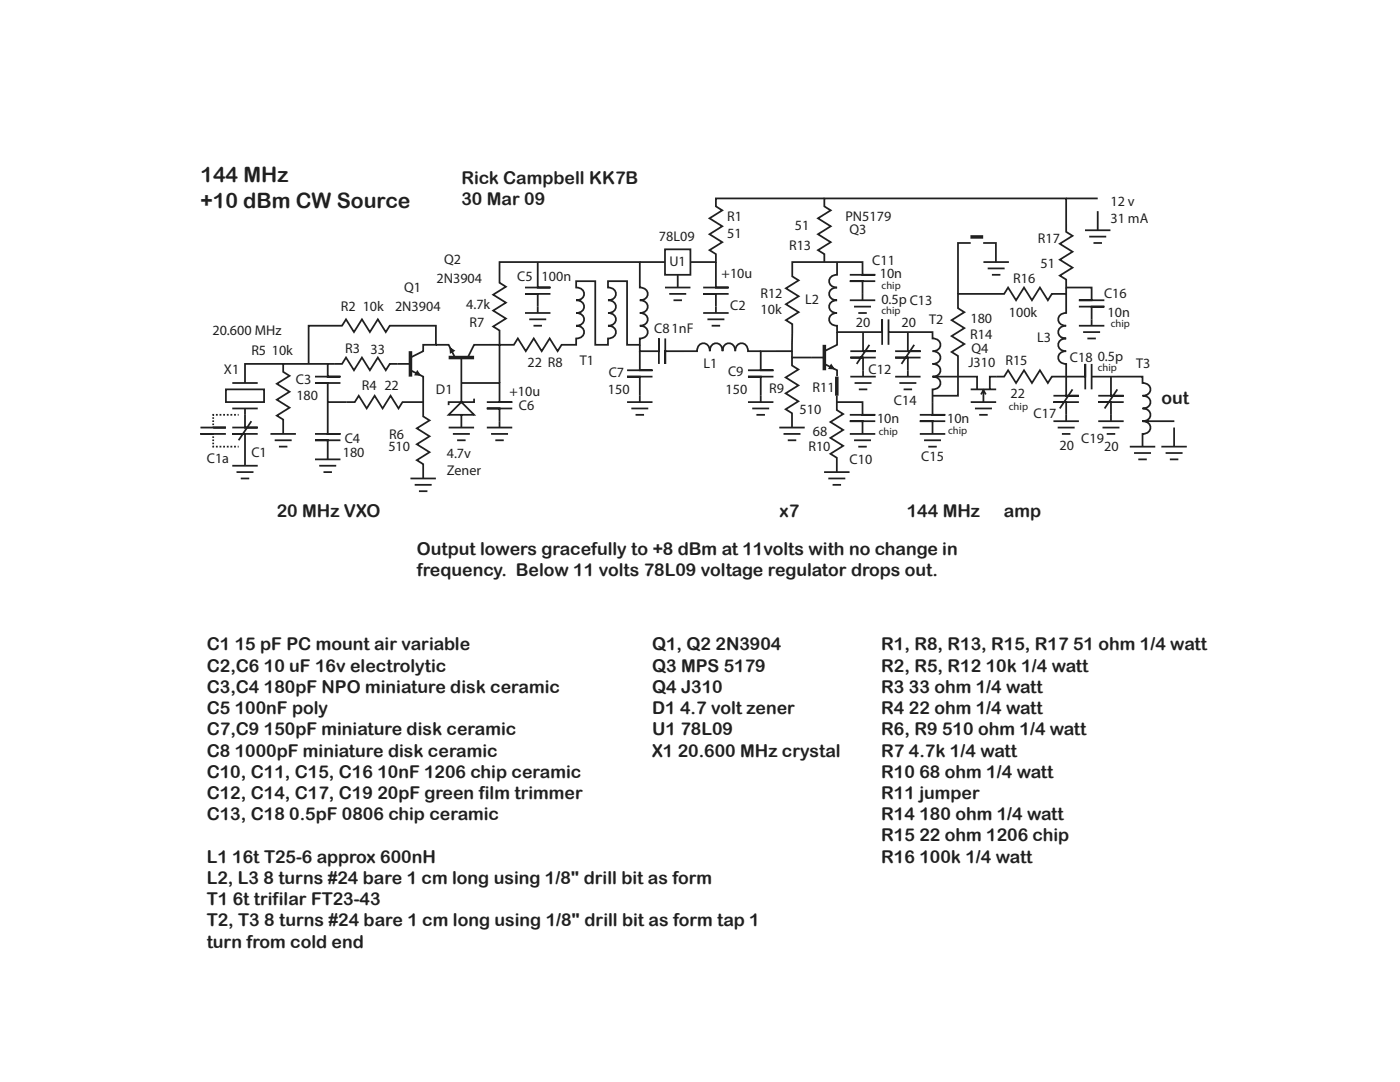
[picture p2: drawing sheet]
<svg xmlns="http://www.w3.org/2000/svg" width="279mm" height="216mm" viewBox="0 0 279 216" stroke-linecap="round" stroke-linejoin="round" font-family="sans-serif">
<g fill="none" stroke="#231f20" stroke-width=".35">
<path d="M66.7 72.6h-1.3v2.6h2.5h-5M79.4 72.6h2.5M92.1 76.4h7.6v3.8h2.5h-5M48.9 82.8v2.5h2.5h-5M54 86.6h5.1M54.8 87.9h3.4M55.7 89.1h1.7M81.9 95.5h5.1M82.8 96.7h3.3M83.6 98h1.7M97.2 85.3h5M98 86.6h3.4"/>
<path d="M98.8 87.9h1.7M102.2 81.5h-5h2.5v3.8"/>
</g>
<path d="M81.9 70.1v5.1" fill="none" stroke="#231f20" stroke-width=".71" stroke-linecap="butt"/>
<path d="M83.3 74.1l.4 .7-.8-.1z" fill="#fff"/>
<g fill="none" stroke="#231f20" stroke-width=".35">
<path d="M45.1 77.7h7.6v2.5h-7.6zM46.4 76.4h5M56.5 72.6v1.6l1.3 .8-2.6 1.6 2.6 1.6-2.6 1.6 2.6 1.5-2.6 1.6 1.3 .8v2.9M65.4 72.6h-16.5v3.8M67.9 76.4h-5h2.5v10.2h2.5h-5M81.9 73.9l2.6 1.3v7.9l1.2 .8-2.5 1.6 2.5 1.6-2.5 1.5 2.5 1.6-2.5 1.6 1.3 .8v2.9M83.3 74.1l.4 .7-.8-.1zM46.4 92.9h5M46.4 81.5h5M47.2 94.2h3.4M48 95.5h1.7M62.9 91.7h5"/>
<path d="M63.7 92.9h3.4M64.6 94.2h1.7M65.4 80.2h3.8M67.9 87.9h-5h2.5v3.8"/>
</g>
<path d="M89.5 71.3h5.1" fill="none" stroke="#231f20" stroke-width=".71" stroke-linecap="butt"/>
<path d="M89.9 69.5l.6 .5-.6 .3z" fill="#fff"/>
<path d="M66.7 72.6h1.6l.8-1.3 1.5 2.6 1.6-2.6 1.6 2.6 1.6-2.6 1.6 2.6 .8-1.3h1.6M81.9 71.3l2.6-1.2v-1.3h2.5v-3.8h-9.2l-.8 1.3-1.6-2.6-1.6 2.6-1.6-2.6-1.6 2.6-1.5-2.6-.8 1.3h-6.7v7.6M87 68.8h2.5l1.3 2.5M89.9 69.5l.6 .5-.6 .3zM69.2 80.2h1.6l.8-1.2 1.6 2.5 1.6-2.5 1.6 2.5 1.5-2.5 1.6 2.5 .8-1.3h4.2" fill="none" stroke="#231f20" stroke-width=".35"/>
<path d="M46.4 86.6h5l-2.5 6.3v-6.3z" fill="#fff"/>
<g fill="none" stroke="#231f20" stroke-width=".35">
<path d="M164.5 39.6h-21.6v1.6l1.2 .8-2.5 1.6 2.5 1.5-2.5 1.6 2.5 1.6-2.5 1.6 1.3 .8v1.6h-5.1M107.3 52.3v5.1h2.6h-5.1M109.9 58.6h-5.1h2.5v3.9M132.7 49.8h5.1v5h-5.1zM132.7 57.4h5.1M133.6 58.6h3.3M134.4 59.9h1.7M135.3 54.8v2.6M142.9 52.3v5.1h2.5h-5.1M145.4 58.6h-5.1h2.6v3.9M167.1 57.4a1.3 1.3 0 0 0-1.6 1.2 1.3 1.3 0 0 0 1.6 1.3 1.3 1.3 0 0 0-1.6 1.3 1.3 1.3 0 0 0 1.6 1.3M92.1 71.3v8.9"/>
<path d="M93.3 71.3l1.3-2.5h8l.7-1.3 1.6 2.6 1.6-2.6 1.6 2.6 1.6-2.6 1.6 2.6 .8-1.3h2.9v-1.3a1.3 1.3 0 0 0 1.6-1.2 1.3 1.3 0 0 0-1.6-1.3 1.3 1.3 0 0 0 1.6-1.3 1.3 1.3 0 0 0-1.6-1.2 1.3 1.3 0 0 0 1.6-1.3 1.3 1.3 0 0 0-1.6-1.3 1.3 1.3 0 0 0 1.6-1.3 1.3 1.3 0 0 0-1.6-1.2v-1.3h3.8v12.7h2.5v-1.3a1.3 1.3 0 0 0 1.6-1.2 1.3 1.3 0 0 0-1.6-1.3 1.3 1.3 0 0 0 1.6-1.3 1.3 1.3 0 0 0-1.6-1.2 1.3 1.3 0 0 0 1.6-1.3 1.3 1.3 0 0 0-1.6-1.3 1.3 1.3 0 0 0 1.6-1.3 1.3 1.3 0 0 0-1.6-1.2v-1.3h3.8v12.7h2.6v-1.3a1.3 1.3 0 0 0 1.6-1.2 1.3 1.3 0 0 0-1.6-1.3 1.3 1.3 0 0 0 1.6-1.3 1.3 1.3 0 0 0-1.6-1.2 1.3 1.3 0 0 0 1.6-1.3 1.3 1.3 0 0 0-1.6-1.3 1.3 1.3 0 0 0 1.6-1.3 1.3 1.3 0 0 0-1.6-1.2v-5.1h-28v4.1l1.3 .8-2.6 1.6 2.6 1.6-2.6 1.6 2.6 1.6-2.6 1.6 1.3 .7v10.5M94.6 79.5v.7h-5.1v.6M104.8 62.5h5.1M105.6 63.7h3.4M106.5 65h1.7M130.2 75.2h-5.1h2.6v5M132.8 67.5v5.1v-2.5h6.3a1.3 1.3 0 0 1 1.3-1.6 1.3 1.3 0 0 1 1.3 1.6 1.3 1.3 0 0 1 1.2-1.6 1.3 1.3 0 0 1 1.3 1.6 1.3 1.3 0 0 1 1.3-1.6 1.3 1.3 0 0 1 1.2 1.6M140.3 62.5h5.1M141.2 63.7h3.4M142 65h1.7M146.7 70.1a1.3 1.3 0 0 1 1.3-1.6 1.3 1.3 0 0 1 1.3 1.6h2.5M154.4 75.2h-5.1h2.5v5"/>
<path d="M158.1 70.1v1.2M164.4 71.3h-6.3v1.6l1.2 .8-2.5 1.6 2.5 1.6-2.5 1.6 2.5 1.6-2.5 1.6 1.3 .8v2.8M167.1 66.3v2.5l-2.6 1.3M50.2 84l-2.6 3.9M51.4 86.6h-5h2.5v6.3M89.5 85.3h5.1M89.5 82.8l2.6-2.6 2.5 2.6zM90.4 86.6h3.4M91.2 87.9h1.7M92.1 82.8v2.5M125.1 80.2h5.1M126 81.5h3.4"/>
<path d="M126.8 82.8h1.7M149.3 80.2h5.1M150.1 81.5h3.4M151 82.8h1.7M155.5 85.3h5.1M156.4 86.6h3.4M157.2 87.9h1.7M164.5 94.2h5M165.3 95.5h3.4M166.2 96.7h1.7M167 80.2h5.1v2.6h2.6h-5.1M169.6 86.6h5.1"/>
<path d="M170.4 87.9h3.4M171.3 89.1h1.7M174.7 84h-5.1h2.5v2.6"/>
</g>
<path d="M164.5 68.8v5.1" fill="none" stroke="#231f20" stroke-width=".71" stroke-linecap="butt"/>
<path d="M165.9 72.9l.4 .6h-.8z" fill="#fff"/>
<g fill="none" stroke="#231f20" stroke-width=".35">
<path d="M212.8 39.6h6.3M132.7 52.3h-5M164.5 52.3v-1.6l-1.3-.8 2.6-1.6-2.6-1.6 2.6-1.5-2.6-1.6 2.6-1.6-1.3-.8v-1.6h48.3v6.7l1.2 .8-2.5 1.5 2.5 1.6-2.5 1.6 2.5 1.6-2.5 1.6 1.3 .8v1.6h5.1v2.5h-2.6h5.1M167.1 52.3v2.5a1.3 1.3 0 0 0-1.6 1.3 1.3 1.3 0 0 0 1.6 1.3M169.6 54.8h5.1h-2.6v-2.5h-14v2.9l1.3 .7-2.6 1.6 2.6 1.6-2.6 1.6 2.6 1.6-2.6 1.6 1.3 .8v5.4h-6.3v3.8h2.6h-5.1M169.6 59.9h5.1M174.7 56.1h-5.1h2.5v3.8M193.7 48.5h-2.5v10.1M196.2 48.5h2.6v3.8M196.3 52.3h5M197.1 53.6h3.4M198 54.8h1.7"/>
<path d="M212.8 58.6h-2.9l-.8 1.3-1.6-2.5-1.5 2.5-1.6-2.5-1.6 2.5-1.6-2.5-.8 1.2h-9.2v2.9l1.3 .8-2.6 1.6 2.6 1.6-2.6 1.6 2.6 1.5-2.6 1.6 1.3 .8v8h-5.1M212.8 57.4v5.1a1.3 1.3 0 0 0-1.6 1.2 1.3 1.3 0 0 0 1.6 1.3 1.3 1.3 0 0 0-1.6 1.3 1.3 1.3 0 0 0 1.6 1.2 1.3 1.3 0 0 0-1.6 1.3 1.3 1.3 0 0 0 1.6 1.3 1.3 1.3 0 0 0-1.6 1.2 1.3 1.3 0 0 0 1.6 1.3v6.4h2.5h-5.1M216.5 45.9h5.1M217.4 47.2h3.4M218.2 48.5h1.7M219.1 42.1v3.8M127.7 68.8v1.3h3.8v-2.6v5.1M127.7 70.1v3.8h2.5h-5.1M164.5 72.6l2.6 1.3v1.2M165.9 72.9l.4 .6h-.8zM167 79v2.8l1.3 .8-2.6 1.6 2.6 1.6-2.6 1.6 2.6 1.6-2.6 1.6 1.3 .7v2.9M167.1 62.5a1.3 1.3 0 0 0-1.6 1.2 1.3 1.3 0 0 0 1.6 1.3v1.3h9v-2.6v5.1"/>
<path d="M169.7 75.2h5.1M170.4 61.2h3.4M170.5 76.4h3.4M171.3 62.5h1.7M171.4 77.7h1.7M172.2 66.3v3.8h2.6h-5.1M173.5 68.8l-2.5 3.8M174.8 71.3h-5.1h2.5v3.9M177.3 66.3h8.8v1.2a1.3 1.3 0 0 1 1.6 1.3 1.3 1.3 0 0 1-1.6 1.3 1.3 1.3 0 0 1 1.6 1.2 1.3 1.3 0 0 1-1.6 1.3 1.3 1.3 0 0 1 1.6 1.3 1.3 1.3 0 0 1-1.6 1.3M177.3 63.7v5.1M178.6 75.2h5.1M179.5 76.4h3.4"/>
<path d="M180.3 77.7h1.7M181.2 66.3v3.8h2.5h-5.1M182.5 68.8l-2.6 3.8M183.7 71.3h-5.1h2.6v3.9M186.1 75.2h8.9v2.5M186.1 75.2a1.3 1.3 0 0 1 1.6 1.2 1.3 1.3 0 0 1-1.6 1.3v5.1h2.5h-5M193.7 77.7h5.1M195.8 78.7l.5-.8 .4 .8M196.3 77.7v2.5M214 77.7l-2.5 3.8M215.3 61.2h5.1h-2.5v3.8M215.3 65h5.1"/>
<path d="M216.2 66.3h3.3M216.6 77.7v-5.1v2.6h-6.7l-.8 1.2-1.6-2.5-1.5 2.5-1.6-2.5-1.6 2.5-1.6-2.5-.8 1.3h-2.9v2.5M217 67.5h1.7M217.9 72.6v5.1M217.9 75.2h10.1v1.2a1.3 1.3 0 0 1 1.6 1.3 1.3 1.3 0 0 1-1.6 1.3 1.3 1.3 0 0 1 1.6 1.2 1.3 1.3 0 0 1-1.6 1.3 1.3 1.3 0 0 1 1.6 1.3 1.3 1.3 0 0 1-1.6 1.2M221.7 75.2v3.8h2.6h-5.1M223 77.7l-2.6 3.8M42.5 88.9v.2h.2M42.5 85.1v.2h2.6h-5.1M42.7 82.8h-.2v.1M45.1 86.6h-5.1h2.5v.2M47.4 82.8h.2"/>
<path d="M47.4 89.1h.2M48.9 81.5v1.3M183.6 86.6h5M184.4 87.9h3.4M185.3 89.1h1.7M188.6 84h-5h2.5v2.6M193.7 80.2h5.1M194.6 81.5h3.4M195.4 82.8h1.7M210.2 84h5.1M211.1 85.3h3.4M211.9 86.6h1.7"/>
<path d="M215.3 80.2h-5.1h2.6v3.8M219.2 84h5.1M220 85.3h3.4M220.9 86.6h1.7M224.3 80.2h-5.1h2.5v3.8M225.5 89.1h5.1M226.3 90.4h3.4M227.2 91.7h1.7M231.8 89.1h5.1M232.6 90.4h3.4M233.5 91.7h1.7M234.3 85.3v3.8"/>
<path d="M234.4 84h-6.4a1.3 1.3 0 0 1 1.6 1.3 1.3 1.3 0 0 1-1.6 1.3v2.5"/>
</g>
<path d="M193.7 47.3h2.5M167 75.2v3.8" fill="none" stroke="#231f20" stroke-width=".71" stroke-linecap="butt"/>
<path d="M42.5 84.8v-1.7M42.5 87.1v1.7" fill="none" stroke="#231f20" stroke-width=".35" stroke-dasharray=".3 .3" stroke-linecap="butt"/>
<path d="M43.1 82.8h4.2M43.1 89.1h4.2" fill="none" stroke="#231f20" stroke-width=".35" stroke-dasharray=".4 .4" stroke-linecap="butt"/>
<g font-size="4.2" fill="#231f20">
<text x="40" y="36.3">144 MHz</text>
<text x="40" y="41.4">+10 dBm CW Source</text>
</g>
<g font-size="3.5" fill="#231f20">
<text x="92.1" y="36.7">Rick Campbell KK7B</text>
<text x="92.1" y="40.9">30 Mar 09</text>
<text x="231.8" y="80.6">out</text>
<text x="55.2" y="103.1">20 MHz VXO</text>
<text x="155.6" y="103.1">x7</text>
<text x="181" y="103.1">144 MHz</text>
<text x="200.4" y="103.1">amp</text>
<text x="83.2" y="110.8">Output lowers gracefully to +8 dBm at 11volts with no change in</text>
<text x="83.2" y="115">frequency. Below 11 volts 78L09 voltage regulator drops out.</text>
<text x="41.3" y="129.8">C1 15 pF PC mount air variable</text>
<text x="130.1" y="129.8">Q1, Q2 2N3904</text>
<text x="175.9" y="129.8">R1, R8, R13, R15, R17 51 ohm 1/4 watt</text>
<text x="41.3" y="134">C2,C6 10 uF 16v electrolytic</text>
<text x="130.1" y="134">Q3 MPS 5179</text>
<text x="175.9" y="134">R2, R5, R12 10k 1/4 watt</text>
<text x="41.3" y="142.5">C5 100nF poly</text>
<text x="41.3" y="138.3">C3,C4 180pF NPO miniature disk ceramic</text>
<text x="130.1" y="138.3">Q4 J310</text>
<text x="130.1" y="142.5">D1 4.7 volt zener</text>
<text x="175.9" y="138.3">R3 33 ohm 1/4 watt</text>
<text x="175.9" y="142.5">R4 22 ohm 1/4 watt</text>
<text x="41.3" y="146.7">C7,C9 150pF miniature disk ceramic</text>
<text x="130.1" y="146.7">U1 78L09</text>
<text x="175.9" y="146.7">R6, R9 510 ohm 1/4 watt</text>
<text x="41.3" y="155.2">C10, C11, C15, C16 10nF 1206 chip ceramic</text>
<text x="41.3" y="151">C8 1000pF miniature disk ceramic</text>
<text x="130.1" y="151">X1 20.600 MHz crystal</text>
<text x="175.9" y="155.2">R10 68 ohm 1/4 watt</text>
<text x="175.9" y="151">R7 4.7k 1/4 watt</text>
<text x="41.3" y="159.4">C12, C14, C17, C19 20pF green film trimmer</text>
<text x="175.9" y="159.4">R11 jumper</text>
<text x="41.3" y="163.7">C13, C18 0.5pF 0806 chip ceramic</text>
<text x="175.9" y="163.7">R14 180 ohm 1/4 watt</text>
<text x="175.9" y="167.9">R15 22 ohm 1206 chip</text>
<text x="41.3" y="172.1">L1 16t T25-6 approx 600nH</text>
<text x="175.9" y="172.1">R16 100k 1/4 watt</text>
<text x="41.3" y="176.4">L2, L3 8 turns #24 bare 1 cm long using 1/8&quot; drill bit as form</text>
<text x="41.3" y="180.6">T1 6t trifilar FT23-43</text>
<text x="41.3" y="184.8">T2, T3 8 turns #24 bare 1 cm long using 1/8&quot; drill bit as form tap 1</text>
<text x="41.3" y="189.1">turn from cold end</text>
</g>
<g font-size="2.8" fill="#231f20">
<text x="221.6" y="41.2">12 v</text>
<text x="145.1" y="44.1">R1</text>
<text x="145.2" y="47.5">51</text>
<text x="158.6" y="46">51</text>
<text x="168.7" y="44.1">PN5179</text>
<text x="169.5" y="46.7">Q3</text>
<text x="221.6" y="44.6">31 mA</text>
<text x="88.6" y="52.6">Q2</text>
<text x="131.5" y="48">78L09</text>
<text x="133.6" y="53">U1</text>
<text x="157.5" y="49.9">R13</text>
<text x="174.1" y="52.9">C11</text>
<text x="207.2" y="48.4">R17</text>
<text x="207.7" y="53.4">51</text>
<text x="80.6" y="58.2">Q1</text>
<text x="87.1" y="56.4">2N3904</text>
<text x="103.2" y="56">C5</text>
<text x="108.1" y="56">100n</text>
<text x="144" y="55.5">+10u</text>
<text x="151.8" y="59.4">R12</text>
<text x="175.6" y="55.6">10n</text>
<text x="202.2" y="56.5">R16</text>
<text x="220.3" y="59.4">C16</text>
<text x="68" y="62.1">R2</text>
<text x="72.4" y="62">10k</text>
<text x="78.8" y="62">2N3904</text>
<text x="93" y="61.6">4.7k</text>
<text x="93.7" y="65.3">R7</text>
<text x="145.7" y="61.9">C2</text>
<text x="151.8" y="62.6">10k</text>
<text x="160.7" y="60.7">L2</text>
<text x="170.8" y="65.2">20</text>
<text x="175.9" y="60.6">0.5p C13</text>
<text x="179.9" y="65.2">20</text>
<text x="185.4" y="64.6">T2</text>
<text x="193.7" y="64.5">180</text>
<text x="201.3" y="63.2">100k</text>
<text x="221" y="63.2">10n</text>
<text x="42.4" y="66.8">20.600 MHz</text>
<text x="50.2" y="70.8">R5</text>
<text x="54.2" y="70.7">10k</text>
<text x="68.9" y="70.5">R3</text>
<text x="73.9" y="70.6">33</text>
<text x="130.6" y="66.4">C81nF</text>
<text x="193.6" y="67.6">R14</text>
<text x="193.9" y="70.5">Q4</text>
<text x="207" y="68.3">L3</text>
<text x="44.7" y="74.6">X1</text>
<text x="59.1" y="76.7">C3</text>
<text x="72.2" y="77.8">R4</text>
<text x="76.7" y="77.8">22</text>
<text x="105.3" y="73.1">22 R8</text>
<text x="115.7" y="72.9">T1</text>
<text x="121.5" y="75.2">C7</text>
<text x="140.4" y="73.5">L1</text>
<text x="145.3" y="75">C9</text>
<text x="173.4" y="74.6">C12</text>
<text x="193.3" y="73.2">J310</text>
<text x="200.7" y="72.8">R15</text>
<text x="213.5" y="72.2">C18</text>
<text x="219.1" y="72.1">0.5p</text>
<text x="226.8" y="73.4">T3</text>
<text x="59.1" y="79.8">180</text>
<text x="87" y="78.6">D1</text>
<text x="101.7" y="78.9">+10u</text>
<text x="103.6" y="81.9">C6</text>
<text x="121.3" y="78.6">150</text>
<text x="144.8" y="78.6">150</text>
<text x="153.5" y="78.5">R9</text>
<text x="159.6" y="82.6">510</text>
<text x="162.2" y="78.3">R11</text>
<text x="178.4" y="80.7">C14</text>
<text x="201.7" y="79.5">22</text>
<text x="206.3" y="83.5">C17</text>
<text x="68.8" y="88.4">C4</text>
<text x="77.7" y="87.5">R6</text>
<text x="162.2" y="86.9">68</text>
<text x="175" y="84.5">10n</text>
<text x="189" y="84.4">10n</text>
<text x="211.5" y="89.9">20</text>
<text x="215.8" y="88.4">C19</text>
<text x="41.3" y="92.4">C1a</text>
<text x="50.2" y="91.1">C1</text>
<text x="68.4" y="91.1">180</text>
<text x="77.5" y="90.1">510</text>
<text x="89.2" y="91.3">4.7v</text>
<text x="89.2" y="94.7">Zener</text>
<text x="161.3" y="90.1">R10</text>
<text x="169.5" y="92.5">C10</text>
<text x="183.9" y="92.1">C15</text>
<text x="220.4" y="90.1">20</text>
</g>
<g font-size="2.1" fill="#231f20">
<text x="175.9" y="57.6">chip</text>
<text x="175.9" y="62.7">chip</text>
<text x="221.7" y="65.2">chip</text>
<text x="219.1" y="74.1">chip</text>
<text x="201.3" y="81.7">chip</text>
<text x="175.4" y="86.9">chip</text>
<text x="189.2" y="86.6">chip</text>
</g>
</svg>
